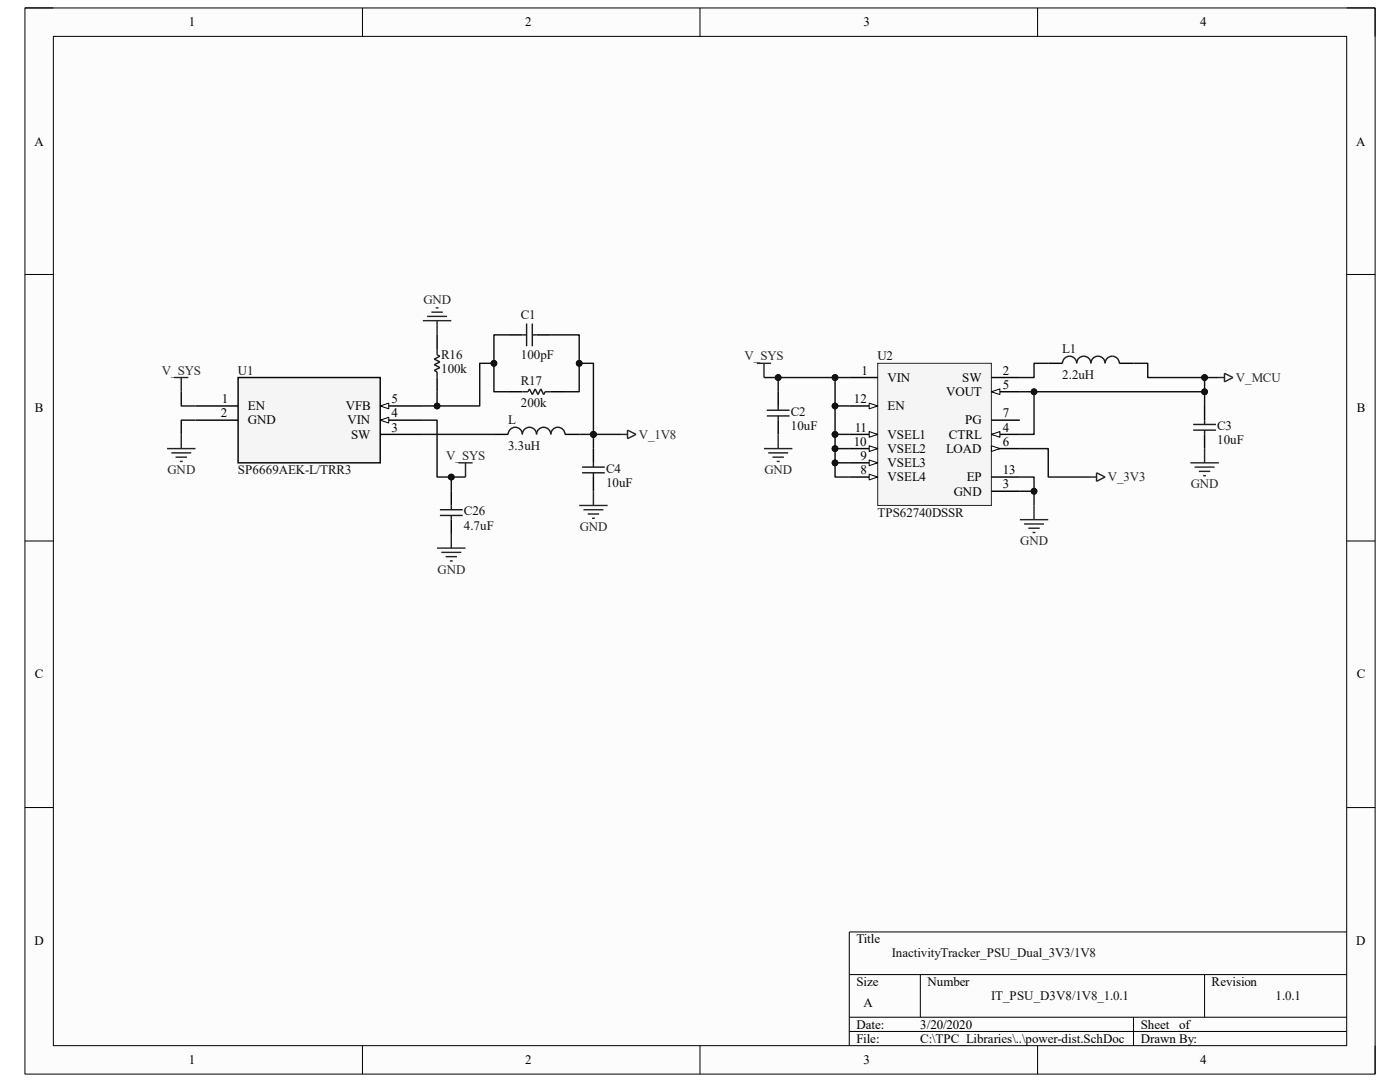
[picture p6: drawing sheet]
<svg xmlns="http://www.w3.org/2000/svg" width="279mm" height="216mm" viewBox="0 0 279 216" stroke-linecap="round" stroke-linejoin="round" font-family="sans-serif">
<path d="M5 1.6h269.4v212.7h-269.4z" fill-rule="evenodd" fill="#fcfcfc"/>
<path d="M5 1.6h269.4v212.7h-269.4z" fill="none" stroke="#000" stroke-width=".2"/>
<path d="M10.6 7.3h258.2v201.4h-258.2z" fill-rule="evenodd" fill="#fcfcfc"/>
<g fill="none" stroke="#000" stroke-width=".2">
<path d="M5 1.6h5.6M10.6 7.3h258.2v201.4h-258.2zM72.3 1.6v5.7M139.7 1.6v5.7M207.1 1.6v5.7M268.8 1.6h5.6v5.7M5 54.8h5.6M268.8 54.8h5.6M5 107.9h5.6M268.8 107.9h5.6M5 161.1h5.6M268.8 161.1h5.6"/>
<path d="M169.5 194.5h99.3M183.7 194.5v8.5M240.4 194.5v8.5M268.8 186h-99.3v22.7M72.3 208.7v5.6M139.7 208.7v5.6M169.5 203h99.3M169.5 205.8h99.3M207.1 208.7v5.6M226.2 203v5.7M274.4 208.7v5.6"/>
</g>
<path d="M175.2 72.5h22.7v28.4h-22.7z" fill-rule="evenodd" fill="#f5f5f5"/>
<path d="M175.2 72.5h22.7v28.4h-22.7z" fill="none" stroke="#262626" stroke-width=".2"/>
<path d="M169.5 75.3h5.7M169.5 89.5h5.7" fill="none" stroke="#000" stroke-width=".29"/>
<path d="M173.5 89l1.7 .5-1.7 .6z" fill="#fbfbfb"/>
<path d="M173.5 89l1.7 .5-1.7 .6z" fill="none" stroke="#000" stroke-width=".2"/>
<path d="M169.5 86.7h5.7" fill="none" stroke="#000" stroke-width=".29"/>
<path d="M173.5 86.1l1.7 .6-1.7 .5z" fill="#fbfbfb"/>
<path d="M173.5 86.1l1.7 .6-1.7 .5z" fill="none" stroke="#000" stroke-width=".2"/>
<path d="M169.5 81h5.7" fill="none" stroke="#000" stroke-width=".29"/>
<path d="M173.5 80.4l1.7 .6-1.7 .6z" fill="#fbfbfb"/>
<path d="M173.5 80.4l1.7 .6-1.7 .6z" fill="none" stroke="#000" stroke-width=".2"/>
<path d="M197.9 75.3h5.6M197.9 95.2h5.6M197.9 98h5.6M197.9 86.7h5.6" fill="none" stroke="#000" stroke-width=".29"/>
<path d="M197.9 86.7l1.6-.6v1.1z" fill="#fbfbfb"/>
<path d="M197.9 86.7l1.6-.6v1.1z" fill="none" stroke="#000" stroke-width=".2"/>
<path d="M197.9 78.2h5.6" fill="none" stroke="#000" stroke-width=".29"/>
<path d="M197.9 78.2l1.6-.6v1.1z" fill="#fbfbfb"/>
<path d="M197.9 78.2l1.6-.6v1.1z" fill="none" stroke="#000" stroke-width=".2"/>
<path d="M197.9 89.5h5.6" fill="none" stroke="#000" stroke-width=".29"/>
<path d="M197.9 89l1.6 .5-1.6 .6z" fill="#fbfbfb"/>
<path d="M197.9 89l1.6 .5-1.6 .6z" fill="none" stroke="#000" stroke-width=".2"/>
<path d="M169.5 95.2h5.7M197.9 83.8h5.6" fill="none" stroke="#000" stroke-width=".29"/>
<path d="M173.5 94.6l1.7 .6-1.7 .6z" fill="#fbfbfb"/>
<path d="M173.5 94.6l1.7 .6-1.7 .6z" fill="none" stroke="#000" stroke-width=".2"/>
<path d="M169.5 92.4h5.7" fill="none" stroke="#000" stroke-width=".29"/>
<path d="M173.5 91.8l1.7 .6-1.7 .5z" fill="#fbfbfb"/>
<path d="M173.5 91.8l1.7 .6-1.7 .5z" fill="none" stroke="#000" stroke-width=".2"/>
<path d="M155.3 78.2v2.8M209.2 72.5h2.8M223.4 72.5h2.8M155.3 83.8v2.9M240.4 81v2.8M240.4 86.7v2.8" fill="none" stroke="#000" stroke-width=".29"/>
<path d="M212 72.5a1.42 1.42 0 0 1 1.5-1.4 1.42 1.42 0 0 1 1.4 1.4 1.42 1.42 0 0 1 1.4-1.4 1.42 1.42 0 0 1 1.4 1.4 1.42 1.42 0 0 1 1.4-1.4 1.42 1.42 0 0 1 1.4 1.4 1.42 1.42 0 0 1 1.5-1.4 1.42 1.42 0 0 1 1.4 1.4M153 83h4.6M153 81.9h4.6M155.3 81v.9M155.3 83v.8M238.1 85.8h4.6M238.1 84.7h4.6M240.4 83.8v.9M240.4 85.8v.9" fill="none" stroke="#1c1c1c" stroke-width=".29"/>
<g fill="none" stroke="#262626" stroke-width=".29">
<path d="M151.1 72.5h2.8M152.5 72.5v2.8M243.2 75.3h1.2M244.4 74.5l1.7 .8-1.7 .9zM152.5 89.5h5.6M153.3 90.4h4M154.2 91.2h2.2M155 92.1h.6M155.3 86.7v2.8M217.7 95.2h1.1M218.8 94.3l1.7 .9-1.7 .8zM237.6 92.4h5.6"/>
<path d="M238.4 93.2h4M239.3 94.1h2.2M240.1 94.9h.6M240.4 89.5v2.9M203.5 103.7h5.7M204.4 104.6h3.9M205.2 105.4h2.3M206.1 106.3h.5M206.4 100.9v2.8"/>
</g>
<path d="M47.5 75.3h28.4v17.1h-28.4z" fill-rule="evenodd" fill="#f5f5f5"/>
<path d="M47.5 75.3h28.4v17.1h-28.4zM75.9 86.7h8.5" fill="none" stroke="#000" stroke-width=".29"/>
<path d="M39 81h8.5M39 83.8h8.5M75.9 83.8h8.5" fill="none" stroke="#000" stroke-width=".28"/>
<path d="M75.9 83.8l1.7-.5v1.1z" fill="#fbfbfb"/>
<path d="M75.9 83.8l1.7-.5v1.1z" fill="none" stroke="#000" stroke-width=".2"/>
<path d="M75.9 81h8.5" fill="none" stroke="#000" stroke-width=".28"/>
<path d="M75.9 81l1.7-.6v1.2z" fill="#fbfbfb"/>
<path d="M75.9 81l1.7-.6v1.2z" fill="none" stroke="#000" stroke-width=".2"/>
<g fill="none" stroke="#1c1c1c" stroke-width=".29">
<path d="M87.2 69.7v1.1l.6 .3-1.1 .5 1.1 .6-1.1 .6 1.1 .5-1.1 .6 .5 .3v1.1M104.2 78.2h1.2l.3-.6 .5 1.1 .6-1.1 .6 1.1 .5-1.1 .6 1.1 .3-.5h1.1M104.2 66.8h.9M105.1 64.6v4.5M106.2 64.6v4.5M106.2 66.8h.9M101.4 86.7a1.42 1.42 0 0 1 1.4-1.4 1.42 1.42 0 0 1 1.4 1.4 1.42 1.42 0 0 1 1.5-1.4 1.42 1.42 0 0 1 1.4 1.4 1.42 1.42 0 0 1 1.4-1.4 1.42 1.42 0 0 1 1.4 1.4 1.42 1.42 0 0 1 1.4-1.4 1.42 1.42 0 0 1 1.5 1.4M116.2 94.3h4.5M116.2 93.2h4.5M118.4 92.4v.8M118.4 94.3v.9M87.8 102.8h4.5"/>
<path d="M87.8 101.7h4.5M90.1 100.9v.8M90.1 102.8v.9"/>
</g>
<path d="M87.2 66.8v2.9M87.2 75.3v2.9M101.4 78.2h2.8M101.4 66.8h2.8M107.1 66.8h2.8M109.9 78.2h2.9M90.1 98v2.9M98.6 86.7h2.8M112.8 86.7h2.8M118.4 89.5v2.9M118.4 95.2v2.8M90.1 103.7v2.8" fill="none" stroke="#000" stroke-width=".29"/>
<g fill="none" stroke="#262626" stroke-width=".29">
<path d="M84.4 64h5.7M85.2 63.1h4M86.1 62.3h2.3M86.9 61.4h.6M87.2 64v2.8M33.3 89.5h5.7M34.2 90.4h4M35 91.2h2.3M35.9 92.1h.6M36.2 86.7v2.8M91.5 92.4h2.8M92.9 92.4v2.8"/>
<path d="M118.4 98v2.9M124.1 86.7h1.1M125.2 85.8l1.7 .9-1.7 .8zM87.2 109.4h5.7M88.1 110.2h3.9M88.9 111.1h2.3M89.8 111.9h.5M90.1 106.5v2.9M115.6 100.9h5.7M116.4 101.7h4M117.3 102.6h2.3M118.1 103.4h.6"/>
</g>
<path d="M34.8 75.3h2.8M36.2 75.3v2.9" fill="none" stroke="#262626" stroke-width=".28"/>
<path d="M90.1 95.2v2.8" fill="none" stroke="#0e0e0e" stroke-width=".29"/>
<circle cx="90.1" cy="95.2" r=".57" fill="#0e0e0e"/>
<circle cx="90.1" cy="95.2" r=".57" fill="none" stroke="#0e0e0e" stroke-width=".2"/>
<path d="M39 83.8h-2.8v2.9M84.4 83.8h2.8v11.4h5.7M84.4 86.7h14.2" fill="none" stroke="#0e0e0e" stroke-width=".29"/>
<path d="M36.2 78.2v2.8h2.8" fill="none" stroke="#0e0e0e" stroke-width=".28"/>
<circle cx="90.1" cy="95.2" r=".57" fill="#0e0e0e"/>
<circle cx="90.1" cy="95.2" r=".57" fill="none" stroke="#0e0e0e" stroke-width=".2"/>
<path d="M87.2 78.2v2.8h-2.8" fill="none" stroke="#0e0e0e" stroke-width=".29"/>
<circle cx="87.2" cy="81" r=".57" fill="#0e0e0e"/>
<circle cx="87.2" cy="81" r=".57" fill="none" stroke="#0e0e0e" stroke-width=".2"/>
<path d="M98.6 72.5h-2.9v8.5h-8.5" fill="none" stroke="#0e0e0e" stroke-width=".29"/>
<circle cx="98.6" cy="72.5" r=".57" fill="#0e0e0e"/>
<circle cx="98.6" cy="72.5" r=".57" fill="none" stroke="#0e0e0e" stroke-width=".2"/>
<circle cx="87.2" cy="81" r=".57" fill="#0e0e0e"/>
<circle cx="87.2" cy="81" r=".57" fill="none" stroke="#0e0e0e" stroke-width=".2"/>
<path d="M101.4 66.8h-2.8v11.4h2.8" fill="none" stroke="#0e0e0e" stroke-width=".29"/>
<circle cx="98.6" cy="72.5" r=".57" fill="#0e0e0e"/>
<circle cx="98.6" cy="72.5" r=".57" fill="none" stroke="#0e0e0e" stroke-width=".2"/>
<path d="M109.9 66.8h5.7v11.4h-2.8" fill="none" stroke="#0e0e0e" stroke-width=".29"/>
<circle cx="115.6" cy="72.5" r=".57" fill="#0e0e0e"/>
<circle cx="115.6" cy="72.5" r=".57" fill="none" stroke="#0e0e0e" stroke-width=".2"/>
<path d="M115.6 72.5h2.8v14.2h-2.8" fill="none" stroke="#0e0e0e" stroke-width=".29"/>
<circle cx="115.6" cy="72.5" r=".57" fill="#0e0e0e"/>
<circle cx="115.6" cy="72.5" r=".57" fill="none" stroke="#0e0e0e" stroke-width=".2"/>
<circle cx="118.4" cy="86.7" r=".57" fill="#0e0e0e"/>
<circle cx="118.4" cy="86.7" r=".57" fill="none" stroke="#0e0e0e" stroke-width=".2"/>
<path d="M118.4 86.7h5.7" fill="none" stroke="#0e0e0e" stroke-width=".29"/>
<circle cx="118.4" cy="86.7" r=".57" fill="#0e0e0e"/>
<circle cx="118.4" cy="86.7" r=".57" fill="none" stroke="#0e0e0e" stroke-width=".2"/>
<path d="M152.5 75.3h17" fill="none" stroke="#0e0e0e" stroke-width=".29"/>
<circle cx="155.3" cy="75.3" r=".57" fill="#0e0e0e"/>
<circle cx="155.3" cy="75.3" r=".57" fill="none" stroke="#0e0e0e" stroke-width=".2"/>
<circle cx="166.6" cy="75.3" r=".57" fill="#0e0e0e"/>
<circle cx="166.6" cy="75.3" r=".57" fill="none" stroke="#0e0e0e" stroke-width=".2"/>
<path d="M166.7 92.4v2.8h2.8" fill="none" stroke="#0e0e0e" stroke-width=".29"/>
<circle cx="166.6" cy="92.4" r=".57" fill="#0e0e0e"/>
<circle cx="166.6" cy="92.4" r=".57" fill="none" stroke="#0e0e0e" stroke-width=".2"/>
<path d="M166.7 89.5v2.9h2.8" fill="none" stroke="#0e0e0e" stroke-width=".29"/>
<circle cx="166.6" cy="92.4" r=".57" fill="#0e0e0e"/>
<circle cx="166.6" cy="92.4" r=".57" fill="none" stroke="#0e0e0e" stroke-width=".2"/>
<circle cx="166.6" cy="89.5" r=".57" fill="#0e0e0e"/>
<circle cx="166.6" cy="89.5" r=".57" fill="none" stroke="#0e0e0e" stroke-width=".2"/>
<path d="M166.7 86.7v2.8h2.8" fill="none" stroke="#0e0e0e" stroke-width=".29"/>
<circle cx="166.6" cy="89.5" r=".57" fill="#0e0e0e"/>
<circle cx="166.6" cy="89.5" r=".57" fill="none" stroke="#0e0e0e" stroke-width=".2"/>
<circle cx="166.6" cy="86.7" r=".57" fill="#0e0e0e"/>
<circle cx="166.6" cy="86.7" r=".57" fill="none" stroke="#0e0e0e" stroke-width=".2"/>
<path d="M166.7 81v5.7h2.8" fill="none" stroke="#0e0e0e" stroke-width=".29"/>
<circle cx="166.6" cy="86.7" r=".57" fill="#0e0e0e"/>
<circle cx="166.6" cy="86.7" r=".57" fill="none" stroke="#0e0e0e" stroke-width=".2"/>
<circle cx="166.6" cy="81" r=".57" fill="#0e0e0e"/>
<circle cx="166.6" cy="81" r=".57" fill="none" stroke="#0e0e0e" stroke-width=".2"/>
<path d="M166.7 75.3v5.7h2.8" fill="none" stroke="#0e0e0e" stroke-width=".29"/>
<circle cx="166.6" cy="81" r=".57" fill="#0e0e0e"/>
<circle cx="166.6" cy="81" r=".57" fill="none" stroke="#0e0e0e" stroke-width=".2"/>
<circle cx="166.6" cy="75.3" r=".57" fill="#0e0e0e"/>
<circle cx="166.6" cy="75.3" r=".57" fill="none" stroke="#0e0e0e" stroke-width=".2"/>
<path d="M203.5 95.2h2.9v2.8h-2.9" fill="none" stroke="#0e0e0e" stroke-width=".29"/>
<circle cx="206.4" cy="98" r=".57" fill="#0e0e0e"/>
<circle cx="206.4" cy="98" r=".57" fill="none" stroke="#0e0e0e" stroke-width=".2"/>
<path d="M206.4 78.2v8.5h-2.9M203.5 89.5h5.7v5.7h8.5" fill="none" stroke="#0e0e0e" stroke-width=".29"/>
<circle cx="206.4" cy="78.2" r=".57" fill="#0e0e0e"/>
<circle cx="206.4" cy="78.2" r=".57" fill="none" stroke="#0e0e0e" stroke-width=".2"/>
<path d="M203.5 78.2h36.9" fill="none" stroke="#0e0e0e" stroke-width=".29"/>
<circle cx="240.4" cy="78.2" r=".57" fill="#0e0e0e"/>
<circle cx="240.4" cy="78.2" r=".57" fill="none" stroke="#0e0e0e" stroke-width=".2"/>
<circle cx="206.4" cy="78.2" r=".57" fill="#0e0e0e"/>
<circle cx="206.4" cy="78.2" r=".57" fill="none" stroke="#0e0e0e" stroke-width=".2"/>
<path d="M209.2 72.5h-2.8v2.8h-2.9M226.2 72.5h2.9v2.8h11.3v5.7" fill="none" stroke="#0e0e0e" stroke-width=".29"/>
<circle cx="240.4" cy="78.2" r=".57" fill="#0e0e0e"/>
<circle cx="240.4" cy="78.2" r=".57" fill="none" stroke="#0e0e0e" stroke-width=".2"/>
<circle cx="240.4" cy="75.3" r=".57" fill="#0e0e0e"/>
<circle cx="240.4" cy="75.3" r=".57" fill="none" stroke="#0e0e0e" stroke-width=".2"/>
<path d="M240.4 75.3h2.8" fill="none" stroke="#0e0e0e" stroke-width=".29"/>
<circle cx="240.4" cy="75.3" r=".57" fill="#0e0e0e"/>
<circle cx="240.4" cy="75.3" r=".57" fill="none" stroke="#0e0e0e" stroke-width=".2"/>
<path d="M118.4 86.7v2.8" fill="none" stroke="#0e0e0e" stroke-width=".29"/>
<circle cx="118.4" cy="86.7" r=".57" fill="#0e0e0e"/>
<circle cx="118.4" cy="86.7" r=".57" fill="none" stroke="#0e0e0e" stroke-width=".2"/>
<path d="M155.3 75.3v2.9" fill="none" stroke="#0e0e0e" stroke-width=".29"/>
<circle cx="155.3" cy="75.3" r=".57" fill="#0e0e0e"/>
<circle cx="155.3" cy="75.3" r=".57" fill="none" stroke="#0e0e0e" stroke-width=".2"/>
<path d="M206.4 98v2.9" fill="none" stroke="#0e0e0e" stroke-width=".29"/>
<circle cx="206.4" cy="98" r=".57" fill="#0e0e0e"/>
<circle cx="206.4" cy="98" r=".57" fill="none" stroke="#0e0e0e" stroke-width=".2"/>
<g font-size="2.6">
<text x="37.7" y="5.2">1</text>
<text x="104.8" y="5.2">2</text>
<text x="172.3" y="5.2">3</text>
<text x="239.5" y="5.2">4</text>
<text x="6.9" y="29">A</text>
<text x="270.7" y="29">A</text>
<text x="171.9" y="74.8">1</text>
<text x="177.1" y="76.2">VIN</text>
<text x="192" y="76.2">SW</text>
<text x="200.1" y="74.8">2</text>
<text x="200.1" y="77.6">5</text>
<text x="7" y="82.2">B</text>
<text x="44.1" y="83.3">2</text>
<text x="44.3" y="80.4">1</text>
<text x="49.5" y="81.8">EN</text>
<text x="69" y="81.8">VFB</text>
<text x="78.1" y="83.3">4</text>
<text x="78.1" y="80.4">5</text>
<text x="170.4" y="80.4">12</text>
<text x="177.1" y="81.8">EN</text>
<text x="188.8" y="79">VOUT</text>
<text x="200.1" y="83.3">7</text>
<text x="270.8" y="82.2">B</text>
<text x="49.5" y="84.7">GND</text>
<text x="69.3" y="84.7">VIN</text>
<text x="70.1" y="87.5">SW</text>
<text x="78.1" y="86.1">3</text>
<text x="170.4" y="88.9">10</text>
<text x="170.6" y="86.1">11</text>
<text x="177.1" y="87.5">VSEL1</text>
<text x="189.4" y="87.5">CTRL</text>
<text x="192.6" y="84.7">PG</text>
<text x="200.1" y="86.1">4</text>
<text x="200.1" y="88.9">6</text>
<text x="171.7" y="91.8">9</text>
<text x="171.7" y="94.6">8</text>
<text x="177.1" y="90.3">VSEL2</text>
<text x="177.1" y="93.2">VSEL3</text>
<text x="188.8" y="90.3">LOAD</text>
<text x="200.1" y="94.6">13</text>
<text x="177.1" y="96.1">VSEL4</text>
<text x="190.4" y="98.9">GND</text>
<text x="193" y="96.1">EP</text>
<text x="200.1" y="97.5">3</text>
<text x="7" y="135.4">C</text>
<text x="270.8" y="135.4">C</text>
<text x="6.9" y="188.6">D</text>
<text x="170.9" y="188.2">Title</text>
<text x="270.7" y="188.6">D</text>
<text x="170.9" y="196.7">Size</text>
<text x="185.1" y="196.7">Number</text>
<text x="241.8" y="196.7">Revision</text>
<text x="172.3" y="201">A</text>
<text x="170.9" y="205.2">Date:</text>
<text x="170.9" y="208.1">File:</text>
<text x="183.6" y="208.1">C:\TPC_Libraries\..\power-dist.SchDoc</text>
<text x="183.6" y="205.2">3/20/2020</text>
<text x="227.7" y="205.2">Sheet</text>
<text x="227.7" y="208.1">Drawn By:</text>
<text x="235.3" y="205.2">of</text>
<text x="37.7" y="212.3">1</text>
<text x="104.8" y="212.3">2</text>
<text x="172.3" y="212.3">3</text>
<text x="239.5" y="212.3">4</text>
</g>
<g font-size="2.6" fill="#262626">
<text x="84.5" y="60.6">GND</text>
<text x="148.6" y="71.9">V_SYS</text>
<text x="32.3" y="74.8">V_SYS</text>
<text x="246.6" y="76.2">V_MCU</text>
<text x="127.5" y="87.5">V_1V8</text>
<text x="33.4" y="94.6">GND</text>
<text x="89" y="91.8">V_SYS</text>
<text x="152.6" y="94.6">GND</text>
<text x="221.1" y="96.1">V_3V3</text>
<text x="237.7" y="97.5">GND</text>
<text x="115.7" y="106">GND</text>
<text x="203.6" y="108.8">GND</text>
<text x="87.3" y="114.5">GND</text>
</g>
<g font-size="2.6" fill="#0e0e0e">
<text x="103.9" y="63.7">C1</text>
<text x="88.1" y="71.6">R16</text>
<text x="103.9" y="71.6">100pF</text>
<text x="175.1" y="71.9">U2</text>
<text x="212" y="70.5">L1</text>
<text x="47.5" y="74.8">U1</text>
<text x="88.1" y="74.5">100k</text>
<text x="103.9" y="76.8">R17</text>
<text x="212" y="75.6">2.2uH</text>
<text x="103.9" y="81.3">200k</text>
<text x="157.8" y="83">C2</text>
<text x="101.4" y="84.7">L</text>
<text x="101.4" y="89.8">3.3uH</text>
<text x="157.8" y="85.8">10uF</text>
<text x="242.9" y="85.8">C3</text>
<text x="242.9" y="88.6">10uF</text>
<text x="47.5" y="94.6">SP6669AEK-L/TRR3</text>
<text x="120.9" y="94.3">C4</text>
<text x="120.9" y="97.2">10uF</text>
<text x="92.6" y="102.8">C26</text>
<text x="92.6" y="105.7">4.7uF</text>
<text x="175.1" y="103.1">TPS62740DSSR</text>
<text x="178" y="191.1">InactivityTracker_PSU_Dual_3V3/1V8</text>
<text x="197.8" y="199.6">IT_PSU_D3V8/1V8_1.0.1</text>
<text x="254.6" y="199.6">1.0.1</text>
</g>
</svg>
